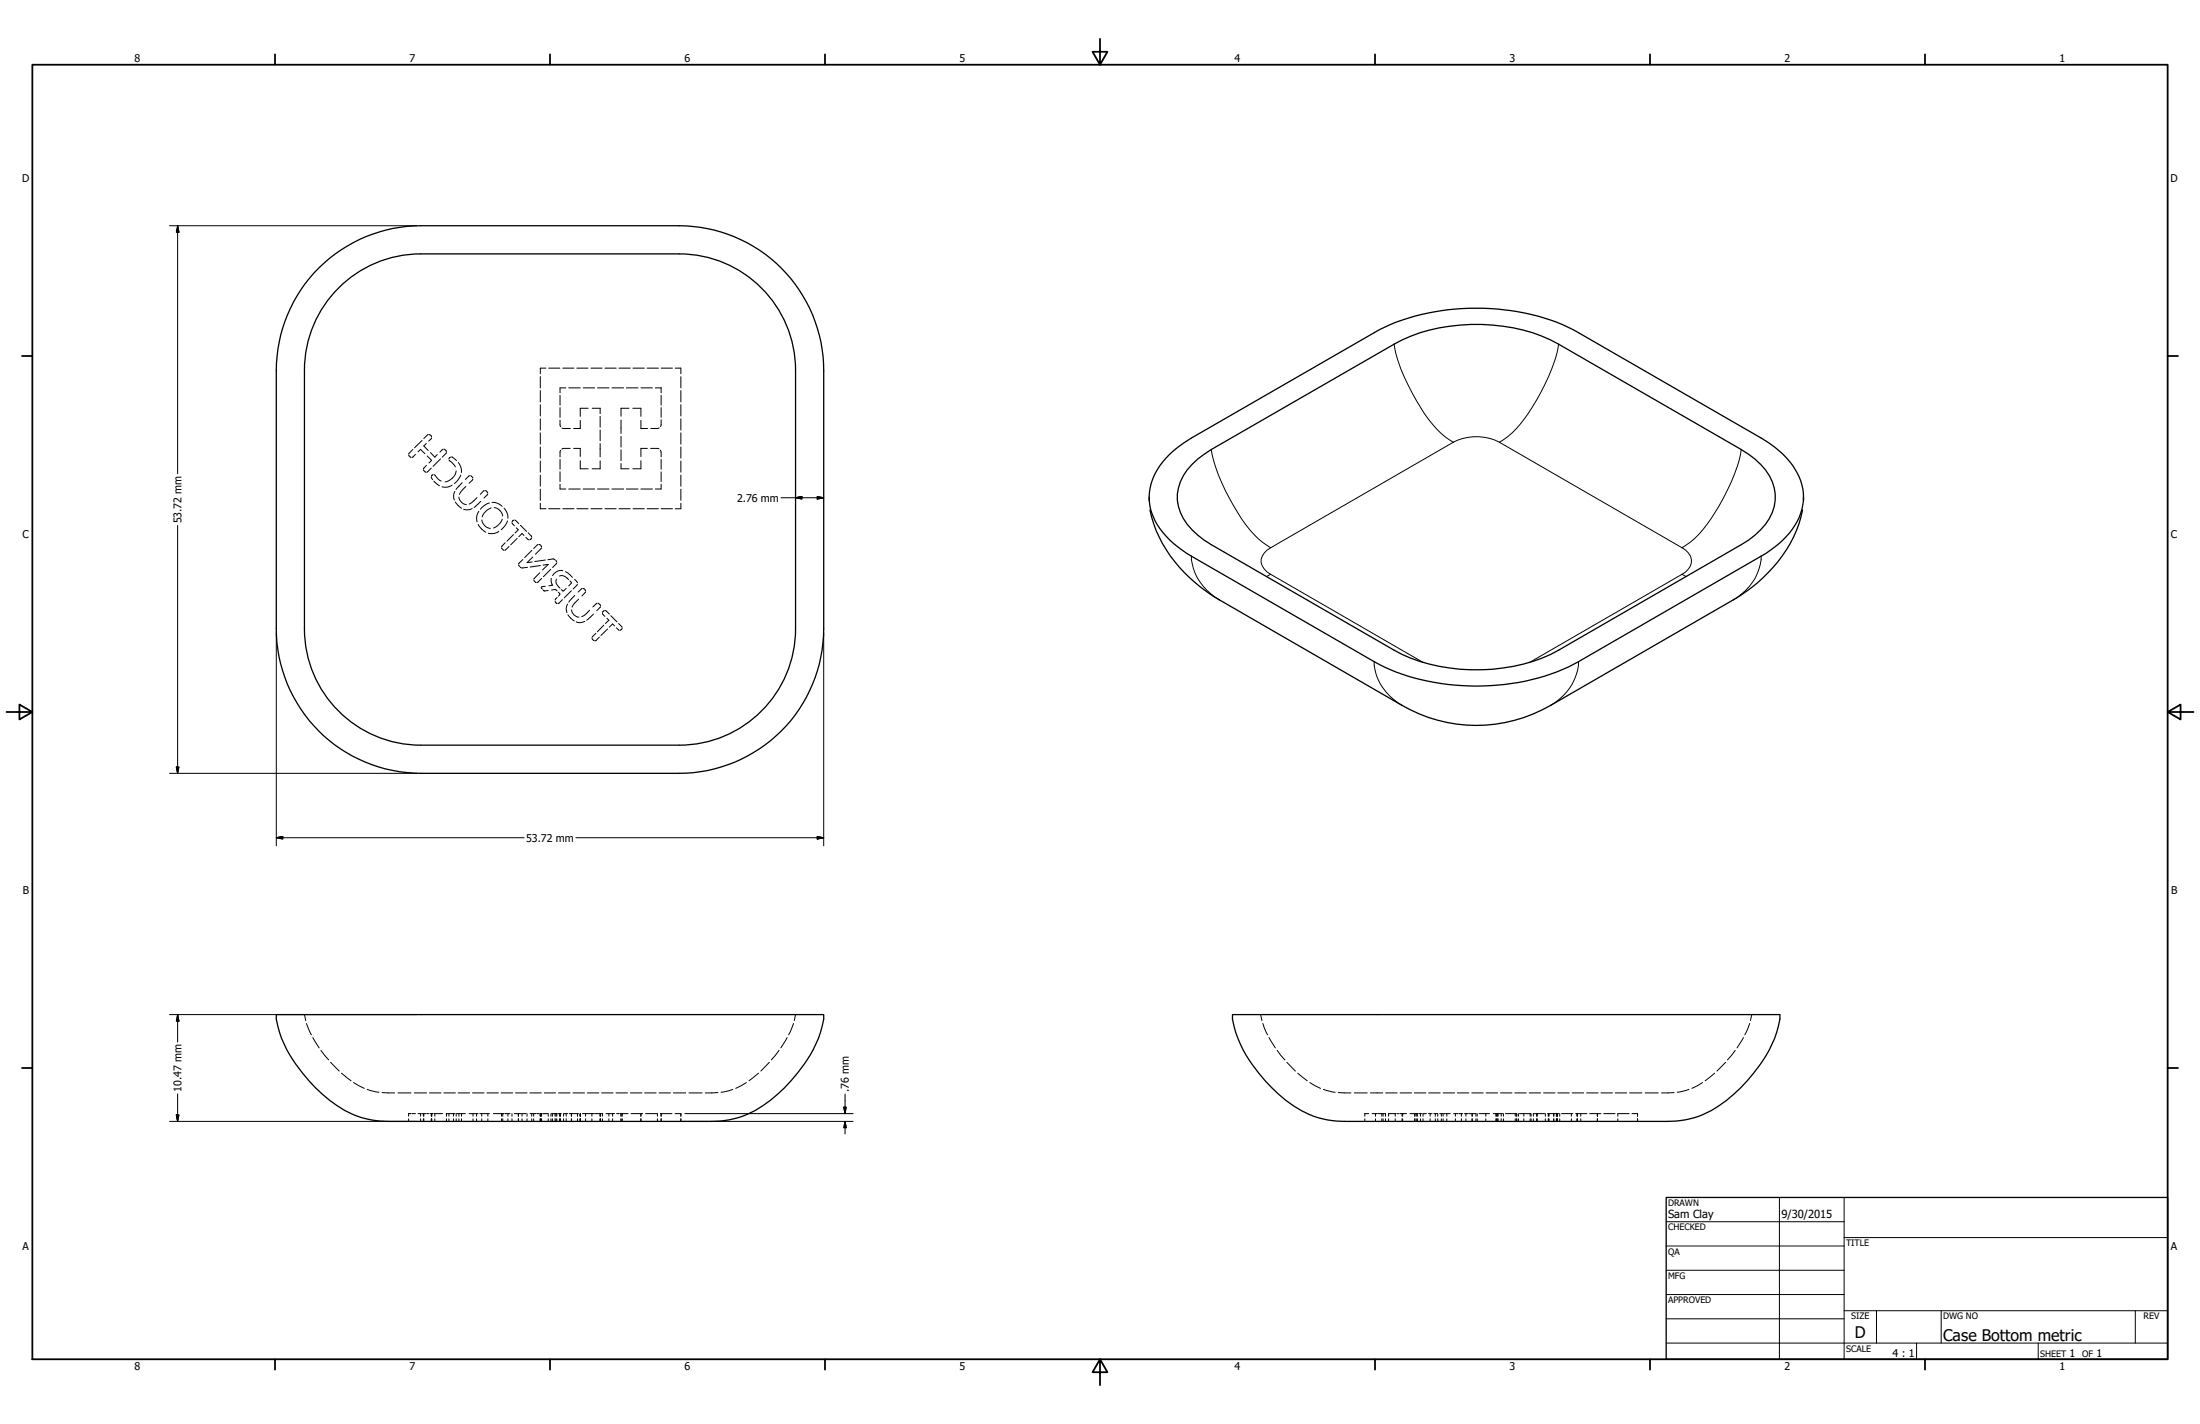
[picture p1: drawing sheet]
<svg xmlns="http://www.w3.org/2000/svg" width="864mm" height="559mm" viewBox="0 0 864 559" stroke-linecap="round" stroke-linejoin="round" font-family="sans-serif">
<!-- layer: Hidden (ANSI) -->
<g fill="none" stroke="#000" stroke-width=".39">
<path d="M212.1 147.8v4.4M212.1 153.3v4.4M212.1 158.8v4.5M214.3 144.5h-2.2v2.2M215.4 144.5h4.4M219.8 155.1v3.9M219.8 160v3.8M220.9 144.5h4.4M222.1 152.2h-2.3v2M223.3 152.2h4.5M226.4 144.5h4.4M228.9 152.2h4.5"/>
<path d="M232 144.5h4.3M234.6 152.2h4.5M237.5 144.5h4.4M240.2 152.2h4.6M243 144.5h4.4M245.9 152.2h4.5M248.5 144.5h4.4M251.6 152.2h4.5M254 144.5h4.4M257.2 152.2h2.3v2M259.5 155.1v3.9M259.5 160v3.8"/>
<path d="M259.5 144.5h4.5M265 144.5h2.3v2.2M267.3 147.8v4.4M267.3 153.3v4.4M267.3 158.8v4.5M160.5 178.6l.3 .5M160.9 179.2l.5 .3M162.1 176.4l-1.6 1.8M163.1 178.3l-1.4 1.2M164.1 177.3l1-1 1.7 1.8M165.7 172.8l-2.9 2.9M167.3 174.1l-.9 .9 1.7 1.8"/>
<path d="M167.7 178.9l1.7 1.8-1 1M168.1 170.5l-1.7 1.6M168.5 170.5l.5 .3M169 177.6l1.7 1.8 .9-1M169.1 170.9l.3 .5M169.4 171.8l-1.1 1.3M173.9 176.3l-1.2 1.1M174.3 176.3l.5 .3M174.9 176.7l.4 .5M175.3 177.6l-1.7 1.8M176.9 179.4l-.7 .7M177.2 179.3l2 1.4"/>
<path d="M212.1 164.3v4.5M212.1 169.9v4.4M212.1 175.4v4.4M219.8 164.8l.3 2.6M220.1 176.7l-.3 2.6M220.6 168l3.3 .1M223.8 176h-2.6l-.7 .2M225.2 176h2.6v3.1M227.8 165v3.1h-2.6M230.9 160.2h-3.1v3.2M232.5 160.2h3.1v2.1M235.6 163.4v4.2"/>
<path d="M235.6 168.7v4.3M235.6 174.1v5.2M243.8 164.8v5.3M243.8 171.2v4.3M243.8 176.5v4.3M246.9 160.2h-3.1v3.1M248.4 160.2h3.2v3.2M251.6 165v3.1h2.6M254.1 176h-2.5v3.2M255.4 176l3.3 .1M258.8 167.9l-.7 .2h-2.6M259.3 176.7l.2 2.6"/>
<path d="M259.5 164.7l-.2 2.7M267.3 164.3v4.5M267.3 169.9v4.4M267.3 175.4v4.4M166.2 184.3l.4 .5M166.7 185l.5 .3M167.4 182.6l-1.2 1.4M169.3 183.7l-1.8 1.6M169.3 187.2l.5 1M170.1 186.2l-.7 .7M170.3 188.8l2.2 1.8M170.5 186.3l1.5 1.7 1.2 .8"/>
<path d="M172.9 180.1l-2.9 2.9M176.3 180.5l2.5 2.7M177.5 190.4l-2.1 .8-1.9-.2M178.6 192.8a3.7 3.7 0 0 0-.2 3.4M178.8 197l1 1.4 1.4 1.1M179.1 184.8a5.4 5.4 0 0 1-4.3 4.3M179.9 181.5l1 1.8 .2 2.1M180.1 195.1a3.3 3.3 0 0 0 3 2.9M180.8 186.4l-.8 1.7-1.6 1.6M181.4 189.4l-2.4 2.7M182.9 190.9l-2 2.1-.6 1M184.3 186.7l-1.6 1.5"/>
<path d="M184.7 186.7l.5 .3M185.3 187.1l.3 .5M185.4 199.6a4 4 0 0 1-3.4 .2M185.6 188l-1.5 1.6M187.3 195.3l-2.2 2-1 .5M188.7 196.7l-2.6 2.4M190.1 192.5l-1.6 1.5M190.6 192.5l.4 .3M191.1 193l.4 .4M191.5 193.8l-1.5 1.7M192.1 197.4a7.2 7.2 0 0 0-3.5 2.4M192.8 199.3l-2.2 1.4-1.3 2.1"/>
<path d="M193.2 197.2a4.8 4.8 0 0 1 3.9 1.5M194 199.2a3.8 3.8 0 0 1 3.3 3.3M197.9 199.5a5.3 5.3 0 0 1 1.5 3.9M212.1 180.9v4.4M212.1 186.4v4.4M212.1 192v4.3M212.1 197.5v2.1h2.2M215.4 199.6h4.4M219.8 180.3v3.8M219.8 185.1v3.9M219.8 190v1.9h2.3M220.9 199.6h4.4"/>
<path d="M223.3 191.9h4.5M226.4 199.6h4.4M227.8 180.8v3.2h3.1M228.9 191.9h4.5M232 199.6h4.3M234.6 191.9h4.5M235.6 180.8v3.2h-3.1M237.5 199.6h4.4M240.2 191.9h4.6M243 199.6h4.4M243.8 181.9v2.1h3.1M245.9 191.9h4.5"/>
<path d="M248.5 199.6h4.4M251.6 180.8v3.2h-3.2M251.6 191.9h4.5M254 199.6h4.4M259.5 180.3v3.8M259.5 185.2v3.8M259.5 190v1.9h-2.3M259.5 199.6h4.5M267.3 180.9v4.4M267.3 186.4v4.4M267.3 192v4.3M267.3 197.5v2.1h-2.3"/>
<path d="M187.7 205.8l1.3 1.7 1.7 1.4M188 200.7a4.7 4.7 0 0 0-.7 4.1M189.2 204a3.9 3.9 0 0 0 3.3 3.4M195.8 208.5a4.7 4.7 0 0 1-4.1 .7M196.8 215l.4 .5M197.2 203.8l-1.4 2.1-2.1 1.3M197.3 215.6l.5 .4M198.3 213l-1.5 1.6M199.2 204.4a7.5 7.5 0 0 1-2.5 3.5M199.8 214.4l-1.6 1.6M201 205.2l.9 1.1M201.2 204.4l-.2 .5"/>
<path d="M201.5 209.8l-2.5 2.5M201.7 204.1l-.4 .2M202.1 204.1l1.5 1.4M202.7 207.1l.8 .8-1.3 1.3M203 211.3l-2.5 2.5M204.3 206.1l2.4 2.4M205.2 219.6l-1.6 1.8M205.7 210.1l-.8-.7-1.3 1.2M206.4 210.9l1.2 .9M207.3 209.1l1.4 1.6M208.3 211.5l-.3 .3M208.7 211.1l-.2 .4"/>
<path d="M208.8 216l-2.9 2.8M209.1 218.6l-2.2 2.2 2-.3M211.3 213.6l-1.8 1.7M211.6 213.6l.6 .3M212.3 214.1l.3 .5M212.6 214.9l-2.4 2.6M214.1 219.8l-4.2 .5M217.4 219.4l-2.3 .2M217.6 219.5l.3 .3M218.2 220l.4 .5M203.6 221.7l.4 .5M204.2 222.5l.4 .3"/>
<path d="M207.1 222.6l-2.3 .3M209.5 227.6l.4 .6M210 228.3l.5 .3M211.9 224.8l-2.4 2.5M212.2 221.9l-4.1 .6M212.4 230.6l.5 .5M212.6 227l-1.8 1.6M213.2 231.5l.4 .3M213.2 221.7l2-.2-2.2 2.1M214.1 230.1l-1.6 .3M215.2 231.7l-1.5 .2M216.2 223.4l-2.9 2.9"/>
<path d="M216.4 226.9l-.1 1.3 .4 1.2M216.8 229.6l-1.3 .3M217.9 236l.3 .5M217.9 231.3h.1M217.9 231.3l-1.4 .2M218.1 231.4h.1M218.2 231.4l.5 .5M218.3 236.6l.4 .3M218.4 227.3a2.84 2.84 0 0 0 1.4 3.5M218.6 220.9l-1.7 1.8M218.7 234.4l-.8 1.1M219.2 232.4l.6 .7"/>
<path d="M219.6 226.1a3.1 3.1 0 0 1 3.6 1.4M219.8 233.2l-.6 .7M220.3 231.3l.7 .6M220.8 235.3l-1.7 1.6M220.9 224a3.6 3.6 0 0 0-4 1.9M222 224.3l2.7 2.3M222.2 230.9l-1 1M222.8 237a3.7 3.7 0 0 0-.2 3.4M223.7 228l.6 .6M224.3 228.8l-1 1.1M224.3 231.8l-2.8 2.8M224.3 239.3a3.2 3.2 0 0 0 3 2.9"/>
<path d="M225.6 227.3l1 1.4M225.6 233.7l-2.3 2.6M226.6 229.2l-1.6 1.9M227.1 235.1a6.7 6.7 0 0 0-2.5 3.2M228.5 230.9l-1.6 1.4M228.9 230.9l.5 .3M229.6 231.3l.3 .5M229.9 232.2l-1.5 1.7M231.5 239.5a6.7 6.7 0 0 1-3.2 2.5M234.4 236.7l-1.7 1.5M234.8 236.7l.5 .3M235.4 237.2l.3 .5"/>
<path d="M235.7 238.1l-1.4 1.5M236.8 240l-.3 .3M237.2 239.6l-.3 .3M237.6 239.6l1.6 1.4M222.9 241.2l1.1 1.4 1.4 1M229.6 243.8a3.7 3.7 0 0 1-3.4 .2M232.4 250.5l.3 .5M232.9 251.1l.5 .4M233 241l-2.7 2.3M233.9 248.5l-1.5 1.6M235.3 250l-1.6 1.5M236.5 240.7l.9 1.2"/>
<path d="M237 245.3l-2.5 2.6M238.3 242.6l.7 .8-1.3 1.3M238.5 246.8l-2.6 2.6M239.8 241.6l2.4 2.4M241.2 245.6l-.7-.7-1.4 1.2M242 246.4l1.1 .9M242.8 244.7l1.4 1.5M243.9 247.1l-.4 .2M244.2 246.6l-.2 .4M119.5 398.1l.5 2.4M312.3 398.1l-.5 2.4M494.9 398.1l.5 2.4"/>
<path d="M687.6 398.1l-.5 2.4M120.3 401.6l1.9 4.5M122.8 407.2l2.5 4M126 412.2l3 3.7M129.8 416.9l3.4 3.4M302 416.9l-3.4 3.4M305.8 412.2l-3 3.7M309 407.2l-2.5 4M311.5 401.6l-1.9 4.5M495.7 401.6l1.9 4.5M498.2 407.2l2.4 4M501.3 412.2l3.1 3.7"/>
<path d="M505.1 416.9l3.4 3.4M677.4 416.9l-3.4 3.4M681.2 412.2l-3.1 3.7M684.4 407.2l-2.5 4M686.8 401.6l-1.9 4.5M134 421.1l3.8 3M138.8 424.8l4.2 2.3M144.1 427.5l4.7 1.1M150 428.8l4.9 .1M156.2 428.9h5.2M160.4 439v1.1M160.8 437h-.4v1"/>
<path d="M160.9 437h.5M161.7 437h1.4M162.6 428.9h4.8M164.1 437h1M165.1 439v1.1M165.4 437h-.3v1M165.8 437h.4M166.2 437v1M166.2 439v1.1M166.4 439v1.1M166.6 437l-.2 1M166.7 437h.5"/>
<path d="M167.5 437h.8M168.6 428.9h4.5M168.8 437h1.1M169.3 437v1M169.3 439v1.1M169.4 437v1M169.4 439v1.1M169.5 437v1M169.5 439v1.1M170.3 437h3.4M170.7 437v1M170.7 439v1.1"/>
<path d="M174.2 428.9h4.6M175.1 437h3.5M175.3 437v1M175.3 439v1.1M176.2 437v1M176.2 439v1.1M178.1 437v1M178.1 439v1.1M179.1 437v1M179.1 439v1.1M179.2 437h3.5M179.8 428.9h4.5"/>
<path d="M180.1 437v1M180.1 439v1.1M181.2 437v1M181.2 439v1.1M184.1 437h3.6M185.5 428.9h4.5M185.7 437v1M185.7 439v1.1M187.1 437v1M187.1 439v1.1M188.3 437h3.9M189.1 437v1"/>
<path d="M189.1 439v1.1M191.1 428.9h4.5M191.5 437v1M191.5 439v1.1M193.7 437h3.5M196.7 428.9h4.5M196.8 437v1M196.8 439v1.1M197.3 437h.5M197.4 437v1M197.4 439v1.1M198.2 437h2"/>
<path d="M199.4 437v1M199.4 439v1.1M201 437v1M201 439v1.1M201.9 437h2.1M202.4 428.9h4.5M203.5 437v1M203.5 439v1.1M204.2 437h.4M204.9 437h1.6M204.9 437v1M204.9 439v1.1"/>
<path d="M206.9 437v1M206.9 439v1.1M208 437h1.5v1M208 428.9h4.5M208.7 437v1M208.7 439v1.1M209.5 439v1.1M209.7 437h.2M210 437h.5M210.8 437h.8M212 437h.4M212.1 437v1"/>
<path d="M212.1 439v1.1M212.4 437h.1M212.4 437v1M212.4 439v1.1M212.5 437h.4M212.6 437v1M212.6 439v1.1M213.2 437h1.9M213.7 428.9h4.4M215.2 437v1M215.2 439v1.1M216.3 437v1"/>
<path d="M216.3 439v1.1M216.5 437h2.3M216.9 437v1M216.9 439v1.1M217.9 437v1M217.9 439v1.1M218.2 437v1M218.2 439v1.1M218.6 437v1M218.6 439v1.1M219.1 437h1.2M219.3 428.9h4.5"/>
<path d="M219.8 437v1M219.8 439v1.1M221.2 437v1M221.2 439v1.1M221.3 437h1.6M222.2 437v1M222.2 439v1.1M223.5 437h3.6M224.3 437v1M224.3 439v1.1M224.9 428.9h4.5M226.7 437v1"/>
<path d="M226.7 439v1.1M227.8 437v1M227.8 439v1.1M228.6 437h3.3M229.9 437v1M229.9 439v1.1M230.6 428.9h4.5M232.2 437h.5M232.3 437v1M232.3 439v1.1M232.9 437h.5M233.7 437h2.9"/>
<path d="M235.6 437v1M235.6 439v1.1M235.7 437v1M235.7 439v1.1M236.2 428.9h4.5M236.5 437v1M236.5 439v1.1M237.9 437h2.6M239 437v1M239 439v1.1M240.5 439v1.1M241.2 437h-.7v1"/>
<path d="M241.8 428.9h4.5M242 437h1.1M243.5 437h3.1M243.8 437v1M243.8 439v1.1M244.3 437v1M244.3 439v1.1M247.5 428.9h4.5M247.7 437h4.6M251.6 437v1M251.6 439v1.1M253 428.9h4.6"/>
<path d="M253.4 437h4.7v1M258.1 439v1.1M258.7 428.9h4.5M259.2 437h4.6M259.5 437v1M259.5 439v1.1M264.4 428.9h4.8M265 437h2.3v1M267.3 439v1.1M270.4 428.9h5.2M281.8 428.8l-4.9 .1M287.7 427.5l-4.7 1.1"/>
<path d="M293 424.8l-4.2 2.3M297.8 421.1l-3.8 3M509.4 421.1l3.7 3M514.2 424.8l4.2 2.3M519.5 427.5l4.6 1.1M525.3 428.8l5 .1M531.6 428.9h5.1M535.7 439v1.1M537.3 437h-1.6v1M538 428.9h4.8M538.6 437h2.1M539.9 437v1"/>
<path d="M539.9 439v1.1M541.1 437h2.8v1M542.4 437v1M542.4 439v1.1M542.9 437v1M542.9 439v1.1M543.9 439v1.1M543.9 428.9h4.5M545.1 439v1.1M547.7 437v1M547.7 439v1.1M548.1 437h-3v1"/>
<path d="M548.5 437h.7M549.6 437h.5M549.6 428.9h4.5M550.2 437h.5l-.1 1M550.4 437v1M550.4 439v1.1M550.6 439v1.1M550.8 437h1.3M553.5 437h1.6M555.2 428.9h4.5M555.4 437v1M555.4 439v1.1"/>
<path d="M555.4 437h.5v1M555.9 439v1.1M556.1 437h.7M556.4 437v1M556.4 439v1.1M557.1 437h1M557.6 437v1M557.6 439v1.1M558.6 439v1.1M559.9 437h-1.3v1M560.8 437h1.4M560.8 428.9h4.5"/>
<path d="M561.4 437v1M561.4 439v1.1M562.8 437h1.5M563.4 437v1M563.4 439v1.1M564.4 437v1M564.4 439v1.1M565.1 437h1.3l.1 1M565.8 437v1M565.8 439v1.1M566.5 428.9h4.5M566.5 439v1.1"/>
<path d="M566.7 437h.6M567.5 437h1.8M567.9 437v1M567.9 439v1.1M570.6 437h1.7M571.3 437v1M571.3 439v1.1M572.1 428.9h4.5M572.7 437h.5M573.3 437h.9M573.7 437v1M573.7 439v1.1"/>
<path d="M574.9 437h1.4M575.4 437v1M575.4 439v1.1M576.6 437h2.8v1M577.7 428.9h4.5M577.8 437v1M577.8 439v1.1M577.9 437v1M577.9 439v1.1M579.4 439v1.1M579.9 437v1M579.9 439v1.1"/>
<path d="M580.6 437h4.1M583.2 437v1M583.2 439v1.1M583.4 428.9h4.5M586.2 437h1.4M587.2 437v1M587.2 439v1.1M587.6 437v1M587.6 439v1.1M588.1 437v1M588.1 439v1.1M589 428.9h4.5"/>
<path d="M589.3 437v1M589.3 439v1.1M589.9 437h-2.3v1M590.2 437v1M590.2 439v1.1M590.9 437h4.4M594.6 428.9h4.5M594.8 437v1M594.8 439v1.1M595.4 437v1M595.4 439v1.1M596.1 437v1"/>
<path d="M596.1 439v1.1M596.5 437h4.3M598.2 437v1M598.2 439v1.1M600.3 428.9h4.5M600.6 437v1M600.6 439v1.1M601 437v1M601 439v1.1M601.9 437v1M601.9 439v1.1M602 437h4.4"/>
<path d="M603.3 437v1M603.3 439v1.1M605.9 428.9h4.5M606.6 437v1M606.6 439v1.1M607.5 437h4.4M607.8 437v1M607.8 439v1.1M607.9 437v1M607.9 439v1.1M608 437v1M608 439v1.1"/>
<path d="M609.9 437v1M609.9 439v1.1M610.9 437v1M610.9 439v1.1M611.1 437v1M611.1 439v1.1M611.3 437v1M611.3 439v1.1M611.5 428.9h4.5M612.3 437v1M612.3 439v1.1M613 437h4.4"/>
<path d="M616.8 437v1M616.8 439v1.1M617.2 428.9h4.5M618.5 437h4.4M619.1 437v1M619.1 439v1.1M620.5 437v1M620.5 439v1.1M622.8 428.9h4.5M624 437h4.5M627.1 437v1M627.1 439v1.1"/>
<path d="M628.5 428.9h4.5M629.5 437h4.5M634 428.9h4.6M635.1 439v1.1M639.5 437h-4.4v1M639.7 428.9h4.8M640.6 437h2.2M642.8 437v1zM642.8 439v1.1M645.8 428.9h5.1M657.2 428.8l-5 .1M663 427.5l-4.6 1.1"/>
<path d="M668.3 424.8l-4.2 2.3M673.1 421.1l-3.7 3"/>
</g>
<g fill="#000">
<circle cx="212.1" cy="199.6" r=".19"/>
<circle cx="219.8" cy="191.9" r=".19"/>
<circle cx="227.8" cy="184" r=".19"/>
<circle cx="169.3" cy="437" r=".19"/>
<circle cx="169.4" cy="437" r=".19"/>
</g>
<!-- layer: Visible (ANSI) -->
<path d="M165.2 99.6a45.7 45.7 0 0 0-45.7 45.8v101.3a45.7 45.7 0 0 0 45.7 45.7M165.2 99.6h101.4M266.6 99.6a45.7 45.7 0 0 1 45.7 45.7v101.4a45.7 45.7 0 0 1-45.7 45.7M125.1 105.2a56.7 56.7 0 0 1 40.1-16.6h101.4a56.8 56.8 0 0 1 56.7 56.8v101.3a56.8 56.8 0 0 1-56.7 56.8h-101.4a56.8 56.8 0 0 1-56.7-56.8v-101.3a57.1 57.1 0 0 1 16.6-40.2zM165.2 292.4h101.4M108.5 398.1h214.8a36 36 0 0 1-6.4 17.8 59.3 59.3 0 0 1-23.8 21.5 35.1 35.1 0 0 1-13.7 2.7h-127a36.1 36.1 0 0 1-25.8-10.6 55.9 55.9 0 0 1-17.6-26.9l-.5-2.7zM483.8 398.1h214.9a36 36 0 0 1-6.5 17.8 59.3 59.3 0 0 1-23.7 21.5 35.1 35.1 0 0 1-13.8 2.7h-127a36.1 36.1 0 0 1-25.7-10.6 55.9 55.9 0 0 1-17.6-26.9l-.6-2.7z" fill="none" stroke="#000" stroke-width=".51"/>
<!-- layer: Visible Narrow (ANSI) -->
<g fill="none" stroke="#000" stroke-width=".39">
<path d="M547.2 135.1a56.1 56.1 0 0 0 7.2 19.1 50 50 0 0 0 14.4 18.3l1.7 1M611.8 135.1a74.2 74.2 0 0 1-15 31.3 28.4 28.4 0 0 1-8.2 7.1M475.5 176.4a74.3 74.3 0 0 0 18.3 34.9l5 3.6M570.5 173.5a19.8 19.8 0 0 1 18.1 0M570.5 173.5l-71.7 41.4M588.6 173.5l71.7 41.4M683.5 176.4a73.9 73.9 0 0 1-15 31.4 28.4 28.4 0 0 1-8.2 7.1M467.7 218.2a20.6 20.6 0 0 0 11 17.2M498.8 214.9a5.4 5.4 0 0 0-2.5 8.4l2.5 2.1M660.3 214.9a5.4 5.4 0 0 1 2.5 8.4l-2.5 2.1M691.3 218.2a20.3 20.3 0 0 1-10.9 17.2M498.8 225.4l59.9 34.6"/>
<path d="M498.8 225.4l-1.7 .9M660.3 225.4l-59.9 34.6M660.3 225.4l1.6 .9M539.4 259.7a20.3 20.3 0 0 0 11 17.1M619.6 259.7a20.7 20.7 0 0 1-10.9 17.1"/>
</g>
<path d="M459.2 178.2l3.1-2.6 5.4-3.7 71.7-41.3a83.1 83.1 0 0 1 42.9-9.6 81.6 81.6 0 0 1 37.3 9.6l71.7 41.3a32.2 32.2 0 0 1 16 18.4 22.2 22.2 0 0 1-7.4 21.6l-6.6 5.2-73.7 42.6a86.7 86.7 0 0 1-53.9 8.5 74.1 74.1 0 0 1-26.3-8.5l-71.7-41.5a33.8 33.8 0 0 1-15.5-16.7 21.2 21.2 0 0 1 5.6-21.9zM451.1 195.1v1.4M467.9 182.2l2.3-2.1 5.3-3.7 71.7-41.3a68.7 68.7 0 0 1 42.8-7.1 57.7 57.7 0 0 1 21.8 7.1l71.7 41.3a26 26 0 0 1 13 15.1 18.4 18.4 0 0 1-7.6 18.5l-5.4 3.7-71.7 41.4a69.3 69.3 0 0 1-42.7 7 59.2 59.2 0 0 1-21.9-7l-71.7-41.4a26.3 26.3 0 0 1-12.9-14.9 17.3 17.3 0 0 1 5.3-16.6zM708 195.1v1.4M451.4 200.2a52.9 52.9 0 0 0 22.4 32.1l4.9 3.1 71.7 41.4a58 58 0 0 0 58.3 0l71.7-41.4a57.7 57.7 0 0 0 25.8-29.9l1.4-5.3" fill="none" stroke="#000" stroke-width=".51"/>
<!-- layer: Border (ANSI) -->
<g fill="none" stroke="#000" stroke-width=".7">
<path d="M431.8 15.2v10.2l-2.9-5.1h5.8l-2.9 5.1M12.7 25.4h838.2v508h-838.2zM107.9 21.3v4.1M215.9 21.3v4.1M323.8 21.3v4.1M539.8 21.3v4.1M647.7 21.3v4.1M755.6 21.3v4.1M8.6 139.7h4.1M850.9 139.7h4.1M2.5 279.4h10.2l-5.1-2.9v5.8l5.1-2.9M850.9 279.4l5.1 2.9v-5.8l-5.1 2.9h10.2"/>
<path d="M8.6 419.1h4.1M850.9 419.1h4.1M107.9 533.4v4.1M215.9 533.4v4.1M323.8 533.4v4.1M431.8 533.4l2.9 5.1h-5.8l2.9-5.1v10.2M539.8 533.4v4.1M647.7 533.4v4.1M755.6 533.4v4.1"/>
</g>
<!-- layer: Title (ANSI) -->
<g fill="none" stroke="#000" stroke-width=".39">
<path d="M654 479.4h69.9M698.5 469.9v63.5M723.9 469.9v63.5M654 488.9h69.9M654 498.5h69.9M723.9 485.6h127M654 508h69.9M654 517.5h69.9M723.9 514.3h127M736.6 514.3v12.7M762 514.3v12.7M838.2 514.3v12.7"/>
<path d="M654 527h196.9M752.3 527v6.4M800.1 527v6.4"/>
</g>
<path d="M654 469.9h196.9v63.5h-196.9z" fill="none" stroke="#000" stroke-width=".51"/>
<!-- layer: Dimension (ANSI) -->
<g fill="none" stroke="#000" stroke-width=".39">
<path d="M66.5 88.6h97.1M69.7 88.6l.5 2.5h-1zM69.7 88.6v97.3M306.6 195.3h16.7M312.3 195.3l2.5-.5v1zM320.8 194.8l2.5 .5-2.5 .5zM69.7 206.2v97.3M108.5 248.3v83.6M323.3 248.3v83.6M66.5 303.5h97.1M69.2 301h1l-.5 2.5zM108.5 328.7l2.5-.5v1z"/>
<path d="M108.5 328.7h97.2M226.1 328.7h97.2M320.8 328.2l2.5 .5-2.5 .5zM66.5 398.1h97.1M69.7 398.1l.5 2.6h-1zM69.7 398.1v10.8M69.2 437.5h1l-.5 2.6zM69.7 429.3v10.8M268.9 437h66M331.2 434.5h1l-.5 2.5zM331.7 429.3v7.7M66.5 440.1h97.1"/>
<path d="M268.2 440.1h66.7M331.7 440.1l.5 2.4h-1zM331.7 440.1v4.9"/>
</g>
<g fill="#000" stroke="#000" stroke-width=".39">
<path d="M69.7 88.6l.5 2.5zM69.7 88.6l.5 2.5h-1zM312.3 195.3l2.5-.5zM312.3 195.3l2.5-.5v1zM320.8 195.8l2.5-.5zM320.8 194.8l2.5 .5-2.5 .5zM69.2 301l.5 2.5zM69.2 301h1l-.5 2.5zM108.5 328.7l2.5-.5zM108.5 328.7l2.5-.5v1zM320.8 329.2l2.5-.5zM320.8 328.2l2.5 .5-2.5 .5z"/>
<path d="M69.7 398.1l.5 2.6zM69.7 398.1l.5 2.6h-1zM69.2 437.5l.5 2.6zM69.2 437.5h1l-.5 2.6zM331.2 434.5l.5 2.5zM331.2 434.5h1l-.5 2.5zM331.7 440.1l.5 2.4zM331.7 440.1l.5 2.4h-1z"/>
</g>
<g font-size="6.3">
<text x="728.1" y="524.9">D</text>
<text x="762.8" y="526.2">Case Bottom metric</text>
</g>
<g font-size="4.4">
<text x="654.8" y="477.8">Sam Clay</text>
<text x="699.3" y="478">9/30/2015</text>
</g>
<g font-size="4.2">
<text x="52.8" y="24.4">8</text>
<text x="160.8" y="24.4">7</text>
<text x="268.7" y="24.4">6</text>
<text x="376.7" y="24.4">5</text>
<text x="484.6" y="24.4">4</text>
<text x="592.6" y="24.4">3</text>
<text x="700.5" y="24.4">2</text>
<text x="808.5" y="24.4">1</text>
<text x="8.8" y="71.4">D</text>
<text x="852" y="71.4">D</text>
<text x="289.3" y="196.8">2.76 mm</text>
<text x="71.2" y="205.4" transform="rotate(-90 71.2 205.4)">53.72 mm</text>
<text x="8.9" y="211.1">C</text>
<text x="852.2" y="211.1">C</text>
<text x="206.5" y="330.3">53.72 mm</text>
<text x="9" y="350.8">B</text>
<text x="852.2" y="350.8">B</text>
<text x="71.2" y="428.5" transform="rotate(-90 71.2 428.5)">10.47 mm</text>
<text x="333.2" y="428.6" transform="rotate(-90 333.2 428.6)">.76 mm</text>
<text x="8.9" y="490.5">A</text>
<text x="852.2" y="490.5">A</text>
<text x="742.9" y="532.6">4 : 1</text>
<text x="812.4" y="532.6">1</text>
<text x="823" y="532.6">1</text>
<text x="52.8" y="537.5">8</text>
<text x="160.8" y="537.5">7</text>
<text x="268.7" y="537.5">6</text>
<text x="376.7" y="537.5">5</text>
<text x="484.6" y="537.5">4</text>
<text x="592.6" y="537.5">3</text>
<text x="700.5" y="537.5">2</text>
<text x="808.5" y="537.5">1</text>
</g>
<g font-size="3.5">
<text x="654.8" y="473.2">DRAWN</text>
<text x="654.8" y="482.8">CHECKED</text>
<text x="724.7" y="488.9">TITLE</text>
<text x="654.8" y="492.3">QA</text>
<text x="654.8" y="501.8">MFG</text>
<text x="654.8" y="511.4">APPROVED</text>
<text x="726.7" y="517.7">SIZE</text>
<text x="762.8" y="517.7">DWG NO</text>
<text x="841.4" y="517.7">REV</text>
<text x="724.7" y="530.4">SCALE</text>
<text x="800.9" y="532.6">SHEET</text>
<text x="817.4" y="532.6">OF</text>
</g>
</svg>
